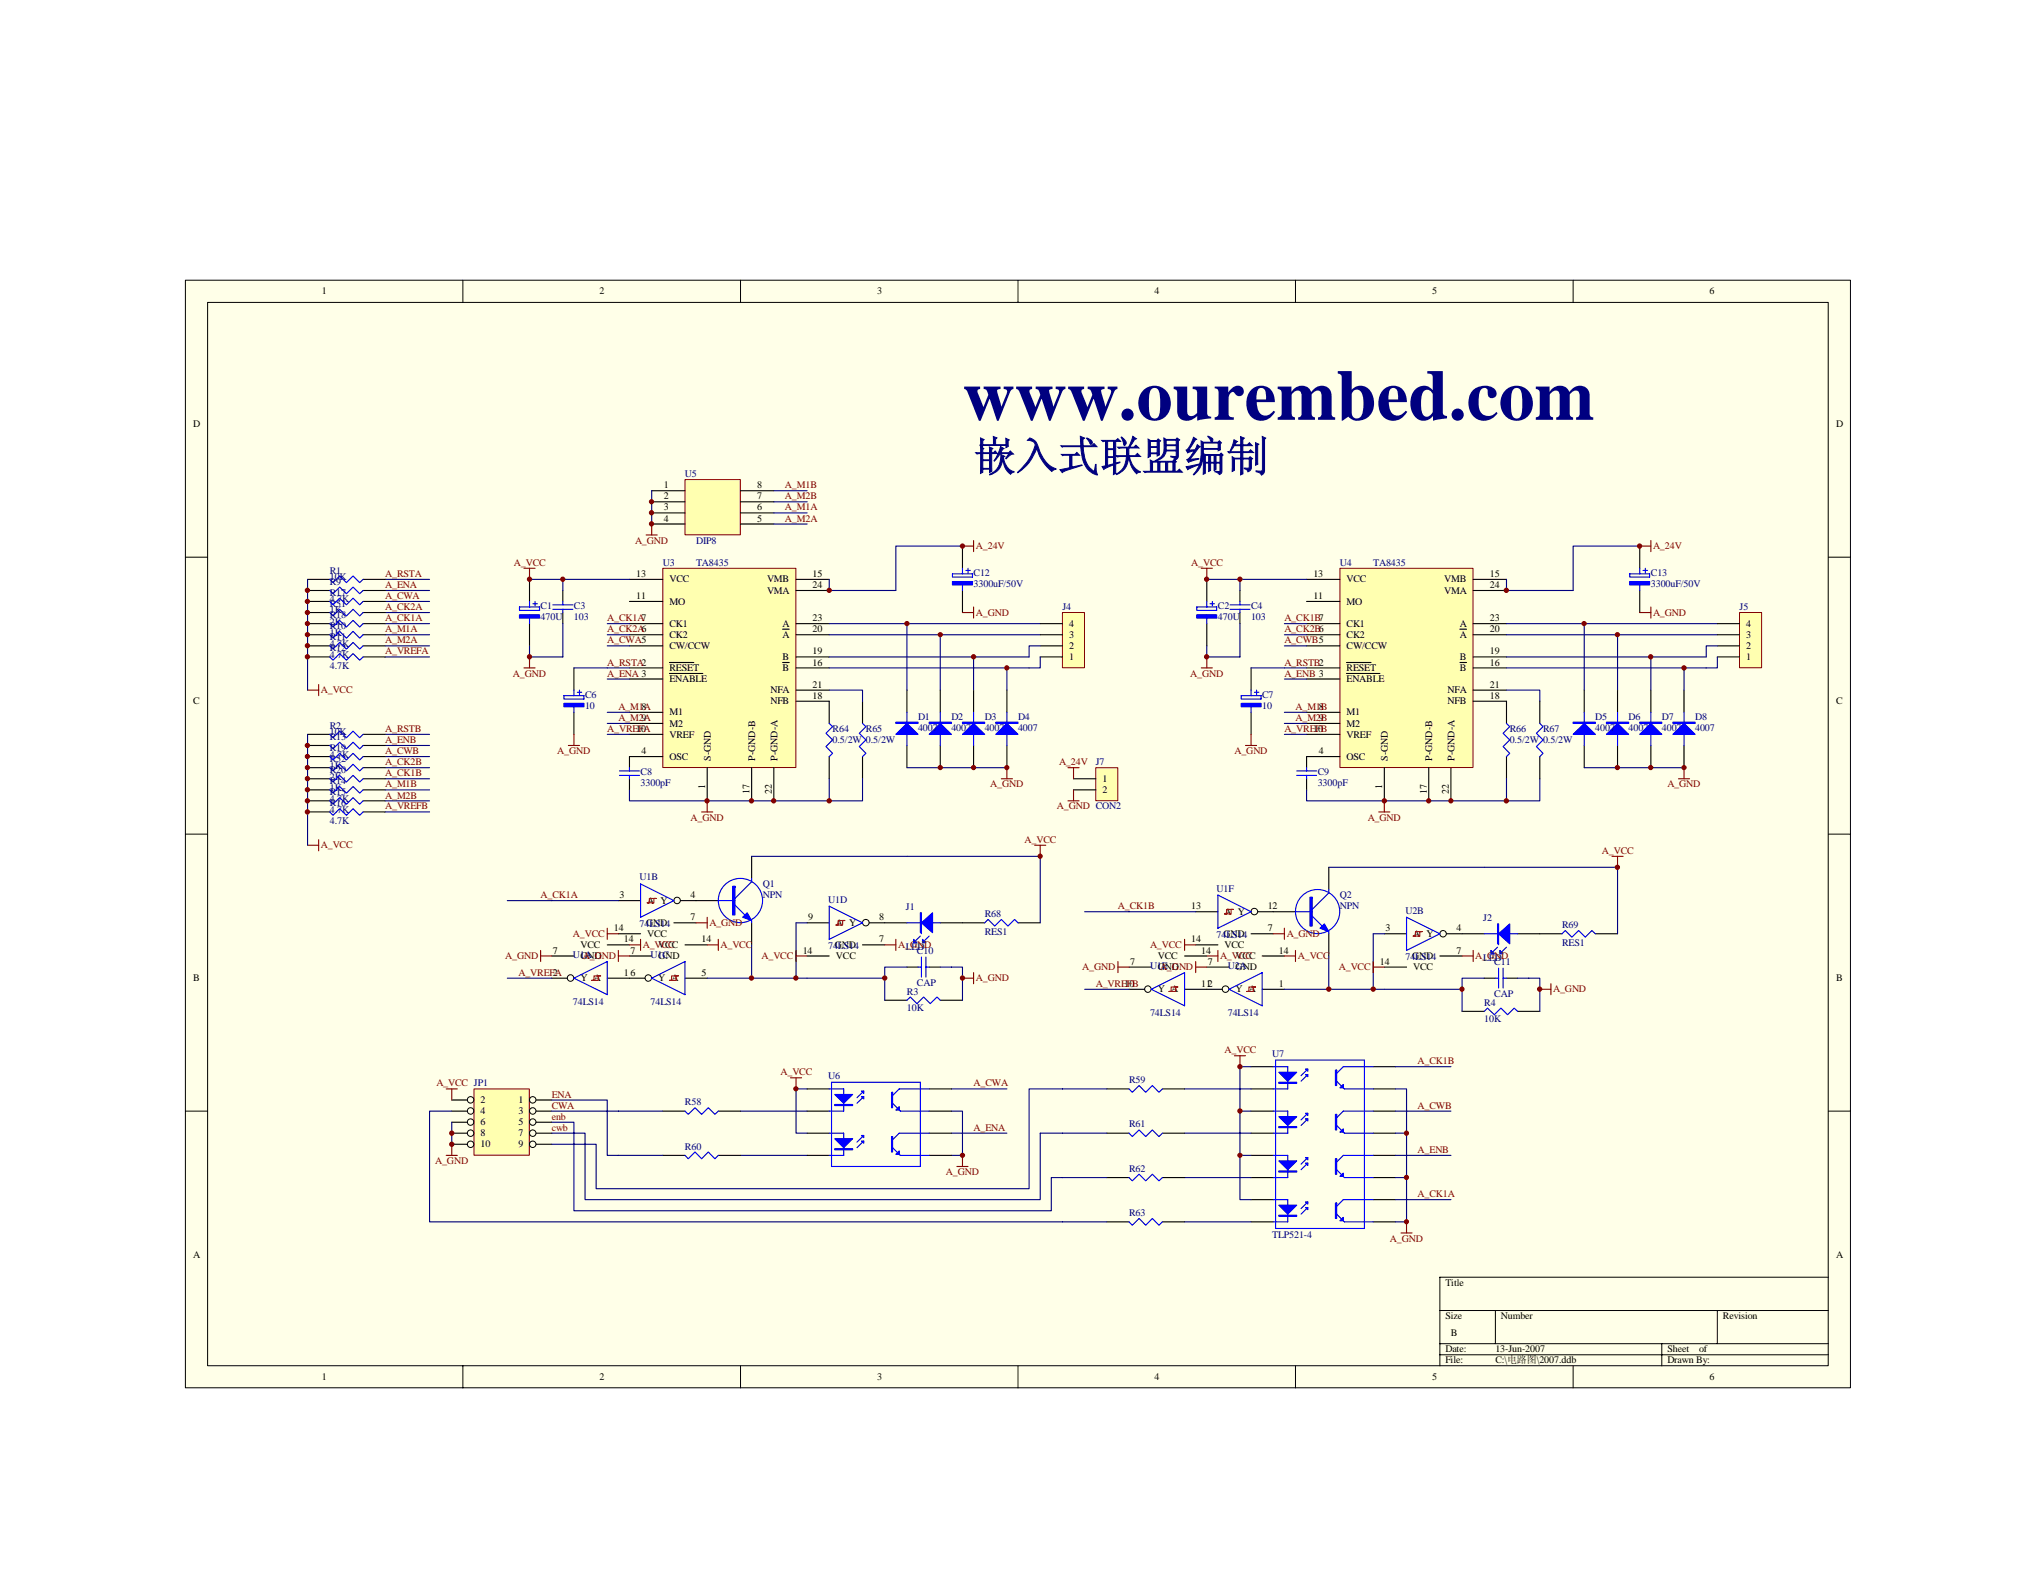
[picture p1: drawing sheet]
<svg xmlns="http://www.w3.org/2000/svg" width="279mm" height="216mm" viewBox="0 0 279 216" stroke-linecap="round" stroke-linejoin="round" font-family="sans-serif">
<path d="M25.4 38.5h228.5v152h-228.5z" fill="#ffffe8"/>
<g fill="none" stroke="#000" stroke-width=".14">
<path d="M25.4 38.5h228.5v152h-228.5zM63.5 38.5v3M101.6 38.5v3M139.7 38.5v3M177.8 38.5v3M215.9 38.5v3M28.5 41.5h222.4v146h-222.4zM25.4 76.5h3.1M250.9 76.5h3.1M25.4 114.5h3.1M250.9 114.5h3.1M25.4 152.5h3.1"/>
<path d="M250.9 152.5h3.1M197.6 179.9h53.3M205.2 179.9v4.5M235.7 179.9v4.5M250.9 175.3h-53.3v12.2M63.5 187.5v3M101.6 187.5v3M139.7 187.5v3M177.8 187.5v3M197.6 184.4h53.3M197.6 185.9h53.3M215.9 187.5v3"/>
<path d="M228 184.4v3.1"/>
</g>
<path d="M91 78h18.2v27.3h-18.2z" fill="#ffffb0"/>
<path d="M91 78h18.2v27.3h-18.2z" fill="none" stroke="#800000" stroke-width=".14"/>
<g fill="none" stroke="#000" stroke-width=".15">
<path d="M72.7 79.5v3M86.4 79.5h4.6M109.2 79.5h4.6M132.1 75v3M72.7 85.6v3M77.2 81v1.5M77.2 84.1v1.5M86.4 91.7h4.6M86.4 93.2h4.6M86.4 88.6h4.6M86.4 87.1h4.6M86.4 85.6h4.6"/>
<path d="M86.4 97.8h4.6M86.4 99.3h4.6M86.4 82.5h4.6M91.9 90.9h3.3M91.9 92.4h4.5M107.4 90.9h.9M107.4 86.4h.9M109.2 91.7h4.6M109.2 87.1h4.6M109.2 85.6h4.6M109.2 96.2h4.6v3.1M109.2 90.2h4.6"/>
<path d="M109.2 94.7h4.6M109.2 81h4.6M118.4 96.2v3.1M124.5 94.7v3.1M129 94.7v3.1M132.1 81v3.1M133.6 94.7v3.1M138.2 94.7v3.1M86.4 100.8h4.6M86.4 106.9v1.5M91 103.8h-4.6v1.6M97 105.4v4.5"/>
<path d="M103.1 105.4v4.5M106.2 105.4v4.5M113.8 103.8v3.1M118.4 103.8v3.1M124.5 102.3v3.1M129 102.3v3.1M133.6 102.3v3.1M138.2 102.3v3.1"/>
</g>
<g fill="none" stroke="#00f" stroke-width=".15">
<path d="M130.7 78.8h2.8v.4h-2.8zM132.1 78v.8M132.1 79.8v1.2M132.5 78.3h.7M132.8 78v.6M71.3 83.3h2.7v.5h-2.7zM72.7 82.5v.8M72.7 84.4v1.2M73.1 82.9h.6M73.4 82.5v.7M75.9 83.6h2.7M75.9 83h2.7"/>
<path d="M77.2 82.5v.5M77.2 83.6v.5M113.8 99.3l.5 .4-1 .9 1 1-1 .9 1 .9-.5 .4M118.4 99.3l.4 .4-.9 .9 .9 1-.9 .9 .9 .9-.4 .4M124.5 97.8v4.5M129 97.8v4.5M133.6 97.8v4.5M138.2 97.8v4.5M85 106.4h2.8M85 105.8h2.8M86.4 105.4v.4M86.4 106.4v.5"/>
</g>
<g fill="#00f" stroke="#00f" stroke-width=".15">
<path d="M127.5 100.8l1.5-1.5 1.6 1.5z"/>
<path d="M132.1 100.8l1.5-1.5 1.5 1.5z"/>
<path d="M122.9 100.8l1.6-1.5 1.5 1.5z"/>
<path d="M136.7 100.8l1.5-1.5 1.5 1.5z"/>
<path d="M71.3 84.4h2.7v.4h-2.7z" fill-rule="evenodd"/>
<path d="M130.7 79.8h2.8v.5h-2.8z" fill-rule="evenodd"/>
<path d="M127.5 99.1h3.1v.2h-3.1z" fill-rule="evenodd"/>
<path d="M132.1 99.1h3v.2h-3z" fill-rule="evenodd"/>
<path d="M122.9 99.1h3.1v.2h-3.1z" fill-rule="evenodd"/>
<path d="M136.7 99.1h3v.2h-3z" fill-rule="evenodd"/>
</g>
<g fill="none" stroke="#000080" stroke-width=".15">
<path d="M72.7 79.5h13.7M77.2 79.5v1.5M132.1 75h-9.2v6h-9.1v-1.5M77.2 85.6v4.6h-4.5v-1.6M113.8 94.7h4.6v1.5M113.8 90.2h27.4M113.8 85.6h28.9M113.8 87.1h28.9M113.8 91.7h27.4M124.5 85.6v9.1M129 87.1v7.6M133.6 90.2v4.5"/>
<path d="M138.2 91.7v3M113.8 106.9v3M118.4 106.9v3h-32v-1.5M124.5 105.4h13.7"/>
</g>
<path d="M71.9 78h1.5M72.7 78v1.5M132.1 75h1.5M133.6 74.2v1.5M71.9 91.7h1.5M72.7 90.2v1.5M132.1 84.1h1.5M133.6 83.3v1.5M137.4 106.9h1.5M138.2 105.4v1.5" fill="none" stroke="#800000" stroke-width=".15"/>
<path d="M145.8 84.1h3v7.6h-3z" fill="#ffffb0"/>
<path d="M145.8 84.1h3v7.6h-3z" fill="none" stroke="#800000" stroke-width=".14"/>
<path d="M78.8 91.7v3M78.8 97.8v3M142.7 90.2h3.1M142.7 88.6h3.1M142.7 87.1h3.1M142.7 85.6h3.1" fill="none" stroke="#000" stroke-width=".15"/>
<path d="M83.3 99.3h3.1M83.3 97.8h3.1M83.3 91.7h3.1M83.3 87.1h3.1M142.7 88.6h-1.5v1.6M142.7 90.2v1.5h-1.5" fill="none" stroke="#000080" stroke-width=".15"/>
<path d="M77.4 95.5h2.7v.4h-2.7zM78.8 94.7v.8M78.8 96.5v1.3M79.2 95h.6M79.5 94.7v.6" fill="none" stroke="#00f" stroke-width=".15"/>
<path d="M77.4 96.5h2.7v.5h-2.7z" fill-rule="evenodd" fill="#00f" stroke="#00f" stroke-width=".15"/>
<path d="M78 102.3h1.5M78.8 100.8v1.5" fill="none" stroke="#800000" stroke-width=".15"/>
<path d="M94 65.8h7.6v7.6h-7.6z" fill="#ffffb0"/>
<path d="M94 65.8h7.6v7.6h-7.6z" fill="none" stroke="#800000" stroke-width=".14"/>
<path d="M89.4 67.4h4.6M89.4 68.9h4.6M89.4 70.4h4.6M89.4 71.9h4.6M101.6 67.4h4.6M101.6 68.9h4.6M101.6 70.4h4.6M101.6 71.9h4.6" fill="none" stroke="#000" stroke-width=".15"/>
<path d="M88.7 73.4h1.5M89.4 71.9v1.5M42.2 94.7h1.5M43.7 94v1.5" fill="none" stroke="#800000" stroke-width=".15"/>
<path d="M89.4 67.4v4.5" fill="none" stroke="#000080" stroke-width=".15"/>
<path d="M150.4 105.4h3v4.5h-3z" fill="#ffffb0"/>
<path d="M150.4 105.4h3v4.5h-3z" fill="none" stroke="#800000" stroke-width=".14"/>
<path d="M147.3 106.9h3.1M147.3 108.4h3.1" fill="none" stroke="#000" stroke-width=".15"/>
<path d="M96.3 111.4h1.5M97 109.9v1.5M146.6 109.9h1.5M146.6 105.4h1.5M147.3 105.4v1.5M147.3 108.4v1.5" fill="none" stroke="#800000" stroke-width=".15"/>
<g fill="none" stroke="#000080" stroke-width=".15">
<path d="M52.9 79.5h6M106.2 67.4h4.6M106.2 68.9h4.6M52.9 90.2h6M52.9 88.6h6M52.9 87.1h6M52.9 85.6h6M52.9 84.1h6M52.9 82.5h6M52.9 81h6M78.8 91.7h4.5M83.3 88.6h3.1"/>
<path d="M83.3 85.6h3.1M83.3 93.2h3.1M83.3 100.8h3.1"/>
</g>
<path d="M183.9 78h18.2v27.3h-18.2z" fill="#ffffb0"/>
<path d="M183.9 78h18.2v27.3h-18.2z" fill="none" stroke="#800000" stroke-width=".14"/>
<g fill="none" stroke="#000" stroke-width=".15">
<path d="M165.6 79.5v3M179.3 79.5h4.6M202.2 79.5h4.5M225 75v3M165.6 85.6v3M170.2 81v1.5M170.2 84.1v1.5M179.3 91.7h4.6M179.3 93.2h4.6M179.3 88.6h4.6M179.3 87.1h4.6M179.3 85.6h4.6"/>
<path d="M179.3 97.8h4.6M179.3 99.3h4.6M179.3 82.5h4.6M184.8 90.9h3.4M184.8 92.4h4.6M200.3 90.9h1M200.3 86.4h1M202.2 91.7h4.5M202.2 87.1h4.5M202.2 85.6h4.5M202.2 96.2h4.5v3.1M202.2 90.2h4.5"/>
<path d="M202.2 94.7h4.5M202.2 81h4.5M211.3 96.2v3.1M217.4 94.7v3.1M222 94.7v3.1M225 81v3.1M226.5 94.7v3.1M231.1 94.7v3.1M179.3 100.8h4.6M179.3 106.9v1.5M183.9 103.8h-4.6v1.6M190 105.4v4.5"/>
<path d="M196.1 105.4v4.5M199.1 105.4v4.5M206.7 103.8v3.1M211.3 103.8v3.1M217.4 102.3v3.1M222 102.3v3.1M226.5 102.3v3.1M231.1 102.3v3.1"/>
</g>
<g fill="none" stroke="#00f" stroke-width=".15">
<path d="M223.6 78.8h2.8v.4h-2.8zM225 78v.8M225 79.8v1.2M225.5 78.3h.6M225.8 78v.6M164.2 83.3h2.8v.5h-2.8zM165.6 82.5v.8M165.6 84.4v1.2M166.1 82.9h.6M166.4 82.5v.7M168.8 83.6h2.7M168.8 83h2.7"/>
<path d="M170.2 82.5v.5M170.2 83.6v.5M206.7 99.3l.5 .4-.9 .9 .9 1-.9 .9 .9 .9-.5 .4M211.3 99.3l.5 .4-1 .9 1 1-1 .9 1 .9-.5 .4M217.4 97.8v4.5M222 97.8v4.5M226.5 97.8v4.5M231.1 97.8v4.5M177.9 106.4h2.8M177.9 105.8h2.8M179.3 105.4v.4M179.3 106.4v.5"/>
</g>
<g fill="#00f" stroke="#00f" stroke-width=".15">
<path d="M220.5 100.8l1.5-1.5 1.5 1.5z"/>
<path d="M225 100.8l1.5-1.5 1.5 1.5z"/>
<path d="M215.9 100.8l1.5-1.5 1.5 1.5z"/>
<path d="M229.6 100.8l1.5-1.5 1.5 1.5z"/>
<path d="M164.2 84.4h2.8v.4h-2.8z" fill-rule="evenodd"/>
<path d="M223.6 79.8h2.8v.5h-2.8z" fill-rule="evenodd"/>
<path d="M220.5 99.1h3v.2h-3z" fill-rule="evenodd"/>
<path d="M225 99.1h3v.2h-3z" fill-rule="evenodd"/>
<path d="M215.9 99.1h3v.2h-3z" fill-rule="evenodd"/>
<path d="M229.6 99.1h3v.2h-3z" fill-rule="evenodd"/>
</g>
<g fill="none" stroke="#000080" stroke-width=".15">
<path d="M165.6 79.5h13.7M170.2 79.5v1.5M225 75h-9.1v6h-9.2v-1.5M170.2 85.6v4.6h-4.6v-1.6M206.7 94.7h4.6v1.5M206.7 90.2h27.4M206.7 85.6h29M206.7 87.1h29M206.7 91.7h27.4M217.4 85.6v9.1M222 87.1v7.6M226.5 90.2v4.5"/>
<path d="M231.1 91.7v3M206.7 106.9v3M211.3 106.9v3h-32v-1.5M217.4 105.4h13.7"/>
</g>
<path d="M164.8 78h1.6M165.6 78v1.5M225 75h1.5M226.5 74.2v1.5M164.8 91.7h1.6M165.6 90.2v1.5M225 84.1h1.5M226.5 83.3v1.5M230.3 106.9h1.6M231.1 105.4v1.5" fill="none" stroke="#800000" stroke-width=".15"/>
<path d="M238.7 84.1h3v7.6h-3z" fill="#ffffb0"/>
<path d="M238.7 84.1h3v7.6h-3z" fill="none" stroke="#800000" stroke-width=".14"/>
<g fill="none" stroke="#000" stroke-width=".15">
<path d="M171.7 91.7v3M171.7 97.8v3M235.7 90.2h3M235.7 88.6h3M235.7 87.1h3M235.7 85.6h3M103.1 117.5v3.1M182.4 119v3.1M75.7 131.2h3.1M75.7 134.3h2.2M83.3 129.7h3.1M83.3 134.3h5.2"/>
<path d="M84.9 128.2h3M84.9 123.6h3M86.4 131.2h3M92.5 126.7h3M93.4 123.6h5.2M94 129.7h3M94 134.3h3M103.1 126.7v3M110.8 126.7h3M110.8 131.2h3M118.4 129.7h3M119.3 126.7h5.2"/>
<path d="M121.4 137.3h3.1M124.5 132.7h1.5M127.5 132.7h1.5M129 126.7h6.1M129 137.3h3.1M139.7 126.7h3M154.9 132.7h3.1M154.9 135.8h2.2M162.6 131.2h3M162.6 135.8h5.1M164.1 129.7h3M164.1 125.1h3"/>
<path d="M165.6 132.7h3.1M171.7 128.2h3M172.6 125.1h5.2M173.2 131.2h3.1M173.2 135.8h3.1M182.4 128.2v3M190 128.2h3M190 132.7h3M197.6 131.2h3M198.5 128.2h5.2M200.6 138.8h3.1M203.7 134.3h1.5"/>
<path d="M206.7 134.3h1.6M208.3 128.2h6.1M208.3 138.8h3M218.9 128.2h3.1M171.7 146.4h3M171.7 149.5h3M171.7 152.5h3M171.7 155.5h3M171.7 158.6h3M188.4 146.4h3.1M188.4 149.5h3.1M188.4 152.5h3.1"/>
<path d="M188.4 155.5h3.1M188.4 158.6h3.1M171.7 161.6h3M171.7 164.7h3M171.7 167.7h3M188.4 161.6h3.1M188.4 164.7h3.1M188.4 167.7h3.1"/>
</g>
<g fill="none" stroke="#000080" stroke-width=".15">
<path d="M171.7 91.7h7.6M176.3 99.3h3M176.3 97.8h3M176.3 87.1h3M176.3 88.6h3M176.3 93.2h3M176.3 85.6h3M235.7 88.6h-1.6v1.6M235.7 90.2v1.5h-1.6M103.1 117.5h39.6v9.2M176.3 100.8h3M182.4 119h39.6v9.2"/>
<path d="M69.6 134.3h6.1M69.6 123.6h15.3M103.1 129.7v4.6h-6.1M103.1 134.3h18.3M109.2 126.7v7.6M124.5 132.7h-3.1v4.6M129 132.7h3.1v4.6M148.8 135.8h6.1M148.8 125.1h15.3M182.4 131.2v4.6h-6.1M182.4 135.8h18.2M188.4 128.2v7.6"/>
<path d="M203.7 134.3h-3.1v4.5M208.3 134.3h3v4.5"/>
</g>
<g fill="none" stroke="#00f" stroke-width=".15">
<path d="M170.3 95.5h2.8v.4h-2.8zM171.7 94.7v.8M171.7 96.5v1.3M172.1 95h.7M172.4 94.7v.6M78.8 134.3l4.5-2.3v4.5zM87.9 121.3l4.6 2.3-4.6 2.3zM89.4 134.3l4.6-2.3v4.5zM98.6 123.6h2.3M100.9 124.2l1.3 1.4M103.1 120.6v.4l-2.2 2.3M103.1 126.3v.4"/>
<path d="M113.8 124.4l4.6 2.3-4.6 2.2zM124.5 137.3l.4-.5 .9 1 .9-1 1 1 .9-1 .4 .5M124.5 126.7h4.5M126 132.7h.4M126.3 128.5l-.6 .6M126.4 131.4v2.7M127.1 132.7h.4M127.1 131.4v2.7M127.5 128.5l-.6 .6M135.1 126.7l.5-.5 .9 .9 .9-.9 .9 .9 .9-.9 .5 .5M158 135.8l4.6-2.3v4.5zM167.1 122.9l4.6 2.2-4.6 2.3z"/>
<path d="M168.7 135.8l4.5-2.3v4.5zM177.8 125.1h2.3M180.1 125.7l1.3 1.4M182.4 122.1v.5l-2.3 2.2M182.4 127.9v.3M193 125.9l4.6 2.3-4.6 2.3zM203.7 138.8l.4-.4 1 .9 .9-.9 .9 .9 .9-.9 .5 .4M203.7 128.2h4.6M205.2 134.3h.5M205.5 130l-.6 .6M205.7 132.9v2.7M206.3 134.3h.4"/>
<path d="M206.3 132.9v2.7M206.7 130l-.6 .6M214.4 128.2l.4-.5 .9 .9 .9-.9 1 .9 .9-.9 .4 .5M174.7 146.4h2v3.1h-2M174.7 152.5h2v3h-2M174.7 158.6h2v3h-2M175 145.5h12.2v23.1h-12.2zM179.5 147.5l-1 .9M179.5 146.7l-1 .9M179.5 153.6l-1 .9M179.5 152.8l-1 .9M179.5 159.6l-1 .9"/>
<path d="M179.5 158.9l-1 .9M183.4 148.4l1.1 1.1h3.9M183.4 154.5l1.1 1h3.9M188.4 146.4h-4.1l-.9 .9M188.4 152.5h-4.1l-.9 .9M188.4 158.6h-4.1l-.9 .9M174.7 164.7h2v3h-2M179.5 165.7l-1 .9M179.5 165l-1 .9M183.4 160.5l1.1 1.1h3.9M183.4 166.6l1.1 1.1h3.9M188.4 164.7h-4.1l-.9 .9"/>
<circle cx="101.6" cy="123.6" r="3"/>
<circle cx="180.8" cy="125.1" r="3"/>
</g>
<g fill="#00f" stroke="#00f" stroke-width=".15">
<path d="M101.9 125.9l.6-.6 .6 1z"/>
<path d="M126.4 126.7l1.6-1.4v2.7z"/>
<path d="M125.4 128.9l.4 .5h-.4z"/>
<path d="M126.6 128.9l.5 .5h-.5z"/>
<path d="M181.7 126.8l.7 1.1-1.3-.5z"/>
<path d="M205.7 128.2l1.5-1.4v2.7z"/>
<path d="M204.6 130.5l.5 .4h-.5z"/>
<path d="M205.8 130.5l.5 .4h-.5z"/>
<path d="M175.5 147.2h2.4l-1.2 1.2z"/>
<path d="M179.2 146.7h.3v.3z"/>
<path d="M179.2 147.5h.3v.3z"/>
<path d="M183.9 149.3l.4-.5v.5z"/>
<path d="M175.5 153.3h2.4l-1.2 1.2z"/>
<path d="M179.2 152.8h.3v.3z"/>
<path d="M179.2 153.6h.3v.3z"/>
<path d="M183.9 155.4l.4-.5v.5z"/>
<path d="M175.5 159.3h2.4l-1.2 1.2z"/>
<path d="M179.2 158.9h.3v.3z"/>
<path d="M179.2 159.6h.3v.4z"/>
<path d="M183.9 161.5l.4-.5v.5z"/>
<path d="M175.5 165.4h2.4l-1.2 1.2z"/>
<path d="M179.2 165h.3v.3z"/>
<path d="M179.2 165.7h.3v.3z"/>
<path d="M183.9 167.6l.4-.5v.5z"/>
<path d="M170.3 96.5h2.8v.5h-2.8z" fill-rule="evenodd"/>
<path d="M100.5 121.6v4h.4v-4z" fill-rule="evenodd"/>
<path d="M126.3 125.3h.1v2.7h-.1z" fill-rule="evenodd"/>
<path d="M179.8 123.1v4h.3v-4z" fill-rule="evenodd"/>
<path d="M205.5 126.8h.2v2.7h-.2z" fill-rule="evenodd"/>
<path d="M175.5 148.5h2.4v.2h-2.4z" fill-rule="evenodd"/>
<path d="M183.3 146.9v2.1h.1v-2.1z" fill-rule="evenodd"/>
<path d="M175.5 154.6h2.4v.2h-2.4z" fill-rule="evenodd"/>
<path d="M183.3 153v2.1h.1v-2.1z" fill-rule="evenodd"/>
<path d="M175.5 160.7h2.4v.2h-2.4z" fill-rule="evenodd"/>
<path d="M183.3 159v2.2h.1v-2.2z" fill-rule="evenodd"/>
<path d="M175.5 166.8h2.4v.1h-2.4z" fill-rule="evenodd"/>
<path d="M183.3 165.1v2.1h.1v-2.1z" fill-rule="evenodd"/>
</g>
<path d="M142 116h1.5M142.7 116v1.5M170.9 102.3h1.5M171.7 100.8v1.5M189.2 111.4h1.5M190 109.9v1.5M221.2 117.5h1.5M222 117.5v1.5M132.1 134.3h1.5M133.6 133.5v1.5M211.3 135.8h1.5M212.8 135v1.5" fill="none" stroke="#800000" stroke-width=".15"/>
<g fill="none" stroke="#000" stroke-width=".14">
<circle cx="78.3" cy="134.2" r=".45"/>
<circle cx="89" cy="134.2" r=".45"/>
<circle cx="92.9" cy="123.6" r=".45"/>
<circle cx="118.8" cy="126.6" r=".45"/>
<circle cx="157.5" cy="135.8" r=".45"/>
<circle cx="168.2" cy="135.8" r=".45"/>
<circle cx="172.1" cy="125.1" r=".45"/>
<circle cx="198" cy="128.2" r=".45"/>
</g>
<path d="M81.5 133.9h.9h-.3v.7h-.9h.3zM89.1 123.3h.9h-.3v.6h-.9h.3zM92.2 133.9h.9h-.3v.7h-.9h.3zM115 126.3h.9h-.3v.7h-.9h.3zM160.7 135.5h.9h-.3v.6h-.9h.3zM168.3 124.8h.9h-.2v.6h-1h.3zM171.4 135.5h.9h-.3v.6h-.9h.3zM194.2 127.9h1h-.4v.6h-.9h.3z" fill="none" stroke="#f00" stroke-width=".15"/>
<path d="M65.1 149.5h7.5v9.1h-7.5z" fill="#ffffb0"/>
<path d="M65 149.5h7.6v9.1h-7.6z" fill="none" stroke="#800000" stroke-width=".14"/>
<g fill="none" stroke="#000" stroke-width=".14">
<circle cx="64.6" cy="155.5" r=".45"/>
<circle cx="64.6" cy="154" r=".45"/>
<circle cx="64.6" cy="152.5" r=".45"/>
<circle cx="64.6" cy="151" r=".45"/>
<circle cx="64.6" cy="157.1" r=".45"/>
<circle cx="73.1" cy="154" r=".45"/>
<circle cx="73.1" cy="155.5" r=".45"/>
<circle cx="73.1" cy="152.5" r=".45"/>
<circle cx="73.1" cy="151" r=".45"/>
<circle cx="73.1" cy="157.1" r=".45"/>
</g>
<g fill="none" stroke="#000" stroke-width=".15">
<path d="M42.2 79.5h3.1M49.8 79.5h3.1M42.2 81h3.1M42.2 84.1h3.1M42.2 82.5h3.1M42.2 85.6h3.1M42.2 87.1h3.1M42.2 88.6h3.1M42.2 90.2h3.1M49.8 81h3.1M49.8 84.1h3.1M49.8 82.5h3.1"/>
<path d="M49.8 85.6h3.1M49.8 87.1h3.1M49.8 88.6h3.1M49.8 90.2h3.1M42.2 100.8h3.1M42.2 102.3h3.1M42.2 105.4h3.1M42.2 103.8h3.1M42.2 106.9h3.1M42.2 108.4h3.1M42.2 109.9h3.1M42.2 111.4h3.1"/>
<path d="M49.8 100.8h3.1M49.8 102.3h3.1M49.8 105.4h3.1M49.8 103.8h3.1M49.8 106.9h3.1M49.8 108.4h3.1M49.8 109.9h3.1M49.8 111.4h3.1M62 151h2.1M62 152.5h2.1M62 154h2.1M62 155.5h2.1"/>
<path d="M62 157.1h2.1M73.6 151h2.1M73.6 152.5h2.1M73.6 154h2.1M73.6 155.5h2.1M73.6 157.1h2.1M91 152.5h3M91 158.6h3M98.6 152.5h3M98.6 158.6h3M110.8 152.5h3M110.8 155.5h3"/>
<path d="M110.8 149.5h3M110.8 158.6h3M127.5 152.5h3.1M127.5 155.5h3.1M127.5 149.5h3.1M127.5 158.6h3.1M151.9 155.5h3M151.9 149.5h3M159.5 155.5h3.1M159.5 149.5h3.1M151.9 161.6h3M151.9 167.7h3"/>
<path d="M159.5 161.6h3.1M159.5 167.7h3.1"/>
</g>
<g fill="none" stroke="#000080" stroke-width=".15">
<path d="M42.2 79.5v15.2M106.2 70.4h4.6M106.2 71.9h4.6M42.2 100.8v15.2M52.9 111.4h6M52.9 109.9h6M52.9 108.4h6M52.9 106.9h6M52.9 105.4h6M52.9 103.8h6M52.9 102.3h6M52.9 100.8h6"/>
<path d="M109.2 126.7h1.6M188.4 128.2h1.6M62 152.5h-3.1v15.2h93M62 154v3.1M75.7 151h7.6v7.6h7.7M75.7 155.5h4.6v9.2h62.4v-9.2h9.2M75.7 154h3.1v12.2h65.5v-4.6h7.6M75.7 152.5h15.3M101.6 152.5h9.2M101.6 158.6h9.2M110.8 149.5h-1.6v6h1.6M130.6 152.5h1.5v6.1h-1.5"/>
<path d="M130.6 149.5h7.6M130.6 155.5h7.6M151.9 149.5h-10.7v13.7h-59.4v-6.1h-6.1M162.6 149.5h9.1M162.6 155.5h9.1M170.2 152.5h1.5M170.2 158.6h1.5M171.7 146.4h-1.5v18.3h1.5M191.5 149.5h1.5v18.2h-1.5M191.5 146.4h7.6M191.5 152.5h7.6M191.5 158.6h7.6"/>
<path d="M191.5 155.5h1.5M162.6 161.6h9.1M162.6 167.7h9.1M191.5 164.7h7.6M191.5 161.6h1.5"/>
</g>
<g fill="none" stroke="#800000" stroke-width=".15">
<path d="M42.2 116h1.5M43.7 115.3v1.5M74.2 130.5v1.5M74.2 131.2h1.5M83.3 127.4v1.5M83.3 128.2h1.6M84.9 131.2h1.5M84.9 130.5v1.5M86.4 129.7h1.5M87.9 128.9v1.6M95.5 126.7h1.5M97 129.7h1.6"/>
<path d="M97 125.9v1.5M98.6 128.9v1.6M109.2 130.5v1.5M109.2 131.2h1.6M121.4 129.7h1.5M122.9 128.9v1.6M153.4 132.7h1.5M153.4 132v1.5M162.6 129.7h1.5M162.6 128.9v1.6M164.1 132v1.5M164.1 132.7h1.5"/>
<path d="M165.6 131.2h1.5M167.1 130.5v1.5M174.7 128.2h1.6M176.3 131.2h1.5M176.3 127.4v1.5M177.8 130.5v1.5M188.4 132.7h1.6M188.4 132v1.5M200.6 131.2h1.6M202.2 130.5v1.5M61.2 149.5h1.6M61.2 158.6h1.6"/>
<path d="M62 149.5v1.5M62 157.1v1.5M108.5 147.9h1.5M109.2 147.9v1.6M132.1 158.6v1.5M169.4 144.9h1.5M170.2 144.9v1.5M131.3 160.1h1.5M192.3 169.2h1.5M193 167.7v1.5"/>
</g>
<g fill="none" stroke="#00f" stroke-width=".15">
<path d="M45.3 79.5l.4 .5 .9-.9 .9 .9 1-.9 .9 .9 .4-.5M45.3 81l.4 .5 .9-.9 .9 .9 1-.9 .9 .9 .4-.5M45.3 84.1l.4 .4 .9-.9 .9 .9 1-.9 .9 .9 .4-.4M45.3 82.5l.4 .5 .9-.9 .9 .9 1-.9 .9 .9 .4-.5M45.3 85.6l.4 .5 .9-.9 .9 .9 1-.9 .9 .9 .4-.5M45.3 87.1l.4 .5 .9-.9 .9 .9 1-.9 .9 .9 .4-.5M45.3 88.6l.4 .5 .9-.9 .9 .9 1-.9 .9 .9 .4-.5M45.3 90.2l.4 .4 .9-.9 .9 .9 1-.9 .9 .9 .4-.4M45.3 100.8l.4 .5 .9-.9 .9 .9 1-.9 .9 .9 .4-.5M45.3 102.3l.4 .5 .9-.9 .9 .9 1-.9 .9 .9 .4-.5M45.3 105.4l.4 .4 .9-.9 .9 .9 1-.9 .9 .9 .4-.4M45.3 103.8l.4 .5 .9-.9 .9 .9 1-.9 .9 .9 .4-.5"/>
<path d="M45.3 106.9l.4 .4 .9-.9 .9 .9 1-.9 .9 .9 .4-.4M45.3 108.4l.4 .5 .9-1 .9 1 1-1 .9 1 .4-.5M45.3 109.9l.4 .5 .9-.9 .9 .9 1-.9 .9 .9 .4-.5M45.3 111.4l.4 .5 .9-.9 .9 .9 1-.9 .9 .9 .4-.5M94 152.5l.4 .5 1-1 .9 1 .9-1 .9 1 .5-.5M94 158.6l.4 .4 1-.9 .9 .9 .9-.9 .9 .9 .5-.4M113.8 149.5h2v3h-2M113.8 155.5h2v3.1h-2M114.1 148.5h12.2v11.6h-12.2zM118.5 150.5l-.9 .9M118.5 149.8l-.9 .9M118.5 156.6l-.9 .9"/>
<path d="M118.5 155.9l-.9 .9M122.5 151.4l1 1.1h4M122.5 157.5l1 1.1h4M127.5 149.5h-4.1l-.9 .9M127.5 155.5h-4.1l-.9 .9M154.9 149.5l.5 .4 .9-.9 .9 .9 .9-.9 .9 .9 .5-.4M154.9 155.5l.5 .5 .9-.9 .9 .9 .9-.9 .9 .9 .5-.5M154.9 161.6l.5 .5 .9-.9 .9 .9 .9-.9 .9 .9 .5-.5M154.9 167.7l.5 .5 .9-1 .9 1 .9-1 .9 1 .5-.5"/>
</g>
<g fill="#00f" stroke="#00f" stroke-width=".15">
<path d="M114.6 150.2h2.4l-1.2 1.2z"/>
<path d="M118.2 149.8h.3v.3z"/>
<path d="M118.2 150.5h.3v.3z"/>
<path d="M123.4 151.9v.5h-.5z"/>
<path d="M114.6 156.3h2.4l-1.2 1.2z"/>
<path d="M118.2 155.9h.3v.2z"/>
<path d="M118.2 156.6h.3v.3z"/>
<path d="M123.4 158v.4h-.5z"/>
<path d="M114.6 151.6h2.4v.1h-2.4z" fill-rule="evenodd"/>
<path d="M122.3 149.9v2.1h.2v-2.1z" fill-rule="evenodd"/>
<path d="M114.6 157.7h2.4v.1h-2.4z" fill-rule="evenodd"/>
<path d="M122.3 156v2.1h.2v-2.1z" fill-rule="evenodd"/>
</g>
<g fill="#800000" stroke="#800000" stroke-width=".14">
<circle cx="97" cy="109.9" r=".3"/>
<circle cx="103.1" cy="109.9" r=".3"/>
<circle cx="106.2" cy="109.9" r=".3"/>
<circle cx="113.8" cy="81" r=".3"/>
<circle cx="72.7" cy="79.5" r=".3"/>
<circle cx="77.2" cy="79.5" r=".29"/>
<circle cx="72.7" cy="90.1" r=".3"/>
<circle cx="132.1" cy="74.9" r=".3"/>
<circle cx="113.8" cy="109.9" r=".3"/>
<circle cx="129" cy="105.4" r=".29"/>
<circle cx="133.6" cy="105.4" r=".29"/>
<circle cx="138.2" cy="105.4" r=".29"/>
<circle cx="138.2" cy="91.7" r=".29"/>
<circle cx="133.6" cy="90.1" r=".3"/>
<circle cx="129" cy="87.1" r=".29"/>
<circle cx="124.5" cy="85.6" r=".29"/>
<circle cx="89.4" cy="68.9" r=".29"/>
<circle cx="89.4" cy="70.4" r=".3"/>
<circle cx="89.4" cy="71.9" r=".3"/>
<circle cx="190" cy="109.9" r=".3"/>
<circle cx="196.1" cy="109.9" r=".29"/>
<circle cx="199.1" cy="109.9" r=".29"/>
<circle cx="206.7" cy="81" r=".3"/>
<circle cx="165.6" cy="79.5" r=".3"/>
<circle cx="170.2" cy="79.5" r=".3"/>
<circle cx="165.6" cy="90.1" r=".3"/>
<circle cx="225" cy="74.9" r=".3"/>
<circle cx="206.7" cy="109.9" r=".3"/>
<circle cx="222" cy="105.4" r=".29"/>
<circle cx="226.5" cy="105.4" r=".29"/>
<circle cx="222" cy="119" r=".3"/>
<circle cx="231.1" cy="105.4" r=".29"/>
<circle cx="231.1" cy="91.7" r=".3"/>
<circle cx="226.5" cy="90.1" r=".3"/>
<circle cx="222" cy="87.1" r=".29"/>
<circle cx="217.4" cy="85.6" r=".29"/>
<circle cx="103.1" cy="134.2" r=".3"/>
<circle cx="109.2" cy="134.2" r=".3"/>
<circle cx="121.4" cy="134.2" r=".3"/>
<circle cx="132.1" cy="134.2" r=".3"/>
<circle cx="142.7" cy="117.5" r=".29"/>
<circle cx="182.4" cy="135.8" r=".3"/>
<circle cx="188.4" cy="135.8" r=".3"/>
<circle cx="200.6" cy="135.8" r=".29"/>
<circle cx="211.3" cy="135.8" r=".3"/>
<circle cx="62" cy="155.5" r=".3"/>
<circle cx="62" cy="157.1" r=".3"/>
<circle cx="193" cy="167.7" r=".29"/>
<circle cx="193" cy="161.6" r=".29"/>
<circle cx="193" cy="155.5" r=".29"/>
<circle cx="132.1" cy="158.6" r=".29"/>
<circle cx="170.2" cy="146.4" r=".3"/>
<circle cx="170.2" cy="152.5" r=".3"/>
<circle cx="170.2" cy="158.6" r=".29"/>
<circle cx="109.2" cy="149.4" r=".29"/>
<circle cx="42.2" cy="81" r=".3"/>
<circle cx="42.2" cy="84.1" r=".3"/>
<circle cx="42.2" cy="82.5" r=".3"/>
<circle cx="42.2" cy="85.6" r=".29"/>
<circle cx="42.2" cy="87.1" r=".29"/>
<circle cx="42.2" cy="88.6" r=".3"/>
<circle cx="42.2" cy="90.1" r=".3"/>
<circle cx="42.2" cy="102.3" r=".3"/>
<circle cx="42.2" cy="105.4" r=".29"/>
<circle cx="42.2" cy="103.8" r=".29"/>
<circle cx="42.2" cy="106.9" r=".3"/>
<circle cx="42.2" cy="108.4" r=".3"/>
<circle cx="42.2" cy="109.9" r=".3"/>
<circle cx="42.2" cy="111.4" r=".3"/>
</g>
<text font-size="9.9" fill="#000080" x="132.1" y="57.6">www.ourembed.com</text>
<text font-size="5.8" fill="#000080" x="133.6" y="64.6">嵌入式联盟编制</text>
<g font-size="1.4">
<text x="44.2" y="40.4">1</text>
<text x="82.3" y="40.4">2</text>
<text x="120.4" y="40.4">3</text>
<text x="158.4" y="40.4">4</text>
<text x="196.5" y="40.4">5</text>
<text x="234.6" y="40.4">6</text>
<text x="26.5" y="58.7">D</text>
<text x="252" y="58.7">D</text>
<text x="91.1" y="67">1</text>
<text x="91.1" y="68.5">2</text>
<text x="91.1" y="70.1">3</text>
<text x="91.1" y="71.6">4</text>
<text x="103.9" y="71.6">5</text>
<text x="103.9" y="70.1">6</text>
<text x="103.9" y="68.5">7</text>
<text x="103.9" y="67">8</text>
<text x="87.3" y="82.2">11</text>
<text x="87.3" y="79.2">13</text>
<text x="91.9" y="83">MO</text>
<text x="91.9" y="79.9">VCC</text>
<text x="105.3" y="79.9">VMB</text>
<text x="105.3" y="81.5">VMA</text>
<text x="111.5" y="79.2">15</text>
<text x="111.5" y="80.7">24</text>
<text x="180.2" y="82.2">11</text>
<text x="180.2" y="79.2">13</text>
<text x="184.8" y="83">MO</text>
<text x="184.8" y="79.9">VCC</text>
<text x="198.2" y="79.9">VMB</text>
<text x="198.2" y="81.5">VMA</text>
<text x="204.4" y="79.2">15</text>
<text x="204.4" y="80.7">24</text>
<text x="91.9" y="89.1">CW/CCW</text>
<text x="91.9" y="87.5">CK2</text>
<text x="91.9" y="86">CK1</text>
<text x="107.4" y="87.5">A</text>
<text x="107.4" y="86">A</text>
<text x="111.5" y="89.8">19</text>
<text x="111.5" y="86.8">20</text>
<text x="111.5" y="85.3">23</text>
<text x="146.7" y="89.1">2</text>
<text x="146.7" y="87.5">3</text>
<text x="146.7" y="86">4</text>
<text x="184.8" y="89.1">CW/CCW</text>
<text x="184.8" y="87.5">CK2</text>
<text x="184.8" y="86">CK1</text>
<text x="200.3" y="87.5">A</text>
<text x="200.3" y="86">A</text>
<text x="204.4" y="89.8">19</text>
<text x="204.4" y="86.8">20</text>
<text x="204.4" y="85.3">23</text>
<text x="239.6" y="89.1">2</text>
<text x="239.6" y="87.5">3</text>
<text x="239.6" y="86">4</text>
<text x="91.9" y="92.1">RESET</text>
<text x="91.9" y="93.6">ENABLE</text>
<text x="105.7" y="95.1">NFA</text>
<text x="107.4" y="92.1">B</text>
<text x="107.4" y="90.6">B</text>
<text x="111.5" y="95.9">18</text>
<text x="111.5" y="94.4">21</text>
<text x="111.5" y="91.4">16</text>
<text x="146.7" y="90.6">1</text>
<text x="184.8" y="92.1">RESET</text>
<text x="184.8" y="93.6">ENABLE</text>
<text x="198.6" y="95.1">NFA</text>
<text x="200.3" y="92.1">B</text>
<text x="200.3" y="90.6">B</text>
<text x="204.4" y="95.9">18</text>
<text x="204.4" y="94.4">21</text>
<text x="204.4" y="91.4">16</text>
<text x="239.6" y="90.6">1</text>
<text x="26.5" y="96.7">C</text>
<text x="87.3" y="100.5">10</text>
<text x="88.1" y="97.4">8</text>
<text x="88.1" y="99">9</text>
<text x="91.9" y="98.2">M1</text>
<text x="91.9" y="99.7">M2</text>
<text x="91.9" y="101.2">VREF</text>
<text x="105.7" y="96.7">NFB</text>
<text x="180.2" y="100.5">10</text>
<text x="181" y="97.4">8</text>
<text x="181" y="99">9</text>
<text x="184.8" y="98.2">M1</text>
<text x="184.8" y="99.7">M2</text>
<text x="184.8" y="101.2">VREF</text>
<text x="198.6" y="96.7">NFB</text>
<text x="252" y="96.7">C</text>
<text x="88.1" y="103.5">4</text>
<text x="91.9" y="104.3">OSC</text>
<text x="97.5" y="104.5" transform="rotate(-90 97.5 104.5)">S-GND</text>
<text x="103.6" y="104.5" transform="rotate(-90 103.6 104.5)">P-GND-B</text>
<text x="106.7" y="104.5" transform="rotate(-90 106.7 104.5)">P-GND-A</text>
<text x="151.3" y="107.3">1</text>
<text x="181" y="103.5">4</text>
<text x="184.8" y="104.3">OSC</text>
<text x="190.5" y="104.5" transform="rotate(-90 190.5 104.5)">S-GND</text>
<text x="196.6" y="104.5" transform="rotate(-90 196.6 104.5)">P-GND-B</text>
<text x="199.6" y="104.5" transform="rotate(-90 199.6 104.5)">P-GND-A</text>
<text x="96.8" y="108.2" transform="rotate(-90 96.8 108.2)">1</text>
<text x="102.9" y="109" transform="rotate(-90 102.9 109)">17</text>
<text x="105.9" y="109" transform="rotate(-90 105.9 109)">22</text>
<text x="151.3" y="108.8">2</text>
<text x="189.7" y="108.2" transform="rotate(-90 189.7 108.2)">1</text>
<text x="195.8" y="109" transform="rotate(-90 195.8 109)">17</text>
<text x="198.8" y="109" transform="rotate(-90 198.8 109)">22</text>
<text x="85" y="123.3">3</text>
<text x="88.8" y="124">A Y</text>
<text x="94.8" y="123.3">4</text>
<text x="163.5" y="124.8">13</text>
<text x="168" y="125.6">A Y</text>
<text x="174" y="124.8">12</text>
<text x="75.9" y="130.9">7</text>
<text x="79.7" y="130.1">VCC</text>
<text x="79.7" y="131.6">GND</text>
<text x="84.2" y="127.8">14</text>
<text x="85.6" y="129.3">14</text>
<text x="86.5" y="130.9">7</text>
<text x="88.7" y="127.1">GND</text>
<text x="88.8" y="128.6">VCC</text>
<text x="90.3" y="130.1">VCC</text>
<text x="90.3" y="131.6">GND</text>
<text x="94.8" y="126.3">7</text>
<text x="96.3" y="129.3">14</text>
<text x="110.2" y="130.9">14</text>
<text x="110.9" y="126.3">9</text>
<text x="114.6" y="130.1">GND</text>
<text x="114.7" y="131.6">VCC</text>
<text x="114.7" y="127.1">A Y</text>
<text x="120.6" y="129.3">7</text>
<text x="120.6" y="126.3">8</text>
<text x="158.9" y="131.6">VCC</text>
<text x="163.5" y="129.3">14</text>
<text x="164.8" y="130.9">14</text>
<text x="167.9" y="128.6">GND</text>
<text x="168" y="130.1">VCC</text>
<text x="169.6" y="131.6">VCC</text>
<text x="174" y="127.8">7</text>
<text x="175.5" y="130.9">14</text>
<text x="190.1" y="127.8">3</text>
<text x="193.8" y="131.6">GND</text>
<text x="193.9" y="128.6">A Y</text>
<text x="199.9" y="127.8">4</text>
<text x="199.9" y="130.9">7</text>
<text x="26.5" y="134.7">B</text>
<text x="75.9" y="133.9">2</text>
<text x="79.7" y="134.7">Y A</text>
<text x="85.6" y="133.9">16</text>
<text x="90.3" y="134.7">Y A</text>
<text x="96.3" y="133.9">5</text>
<text x="154.3" y="135.4">10</text>
<text x="155.1" y="132.4">7</text>
<text x="158.9" y="133.2">GND</text>
<text x="158.9" y="136.2">Y A</text>
<text x="164.8" y="135.4">112</text>
<text x="165.8" y="132.4">7</text>
<text x="169.6" y="133.2">GND</text>
<text x="169.6" y="136.2">Y A</text>
<text x="175.5" y="135.4">1</text>
<text x="189.4" y="132.4">14</text>
<text x="193.9" y="133.2">VCC</text>
<text x="252" y="134.7">B</text>
<text x="66" y="151.4">2</text>
<text x="66" y="152.9">4</text>
<text x="66" y="154.5">6</text>
<text x="66" y="156">8</text>
<text x="71.1" y="151.4">1</text>
<text x="71.1" y="152.9">3</text>
<text x="71.1" y="154.5">5</text>
<text x="71.1" y="156">7</text>
<text x="66" y="157.5">10</text>
<text x="71.1" y="157.5">9</text>
<text x="26.5" y="172.7">A</text>
<text x="252" y="172.7">A</text>
<text x="198.4" y="176.5">Title</text>
<text x="198.4" y="181.1">Size</text>
<text x="198.4" y="185.6">Date:</text>
<text x="199.1" y="183.3">B</text>
<text x="205.2" y="185.6">13-Jun-2007</text>
<text x="206" y="181.1">Number</text>
<text x="228.8" y="185.6">Sheet</text>
<text x="233.2" y="185.6">of</text>
<text x="236.4" y="181.1">Revision</text>
<text x="44.2" y="189.4">1</text>
<text x="82.3" y="189.4">2</text>
<text x="120.4" y="189.4">3</text>
<text x="158.4" y="189.4">4</text>
<text x="196.5" y="189.4">5</text>
<text x="198.4" y="187.1">File:</text>
<text x="205.2" y="187.1">C:\电路图\2007.ddb</text>
<text x="228.8" y="187.1">Drawn By:</text>
<text x="234.6" y="189.4">6</text>
</g>
<g font-size="1.4" fill="#000080">
<text x="94" y="65.5">U5</text>
<text x="91" y="77.7">U3</text>
<text x="95.5" y="77.7">TA8435</text>
<text x="95.5" y="74.6">DIP8</text>
<text x="183.9" y="77.7">U4</text>
<text x="188.4" y="77.7">TA8435</text>
<text x="45.3" y="78.7">R1</text>
<text x="45.3" y="79.7">10K</text>
<text x="45.3" y="80.2">R9</text>
<text x="45.3" y="82.7">4.7K</text>
<text x="45.3" y="83.3">R51</text>
<text x="45.3" y="81.8">R17</text>
<text x="74.2" y="83.6">C1</text>
<text x="78.8" y="83.6">C3</text>
<text x="133.6" y="79">C12</text>
<text x="133.6" y="80.6">3300uF/50V</text>
<text x="145.8" y="83.7">J4</text>
<text x="167.1" y="83.6">C2</text>
<text x="171.7" y="83.6">C4</text>
<text x="226.5" y="79">C13</text>
<text x="226.5" y="80.6">3300uF/50V</text>
<text x="238.7" y="83.7">J5</text>
<text x="45.3" y="85.7">2K</text>
<text x="45.3" y="84.2">1K</text>
<text x="45.3" y="84.8">R18</text>
<text x="45.3" y="87.2">1K</text>
<text x="45.3" y="86.3">R10</text>
<text x="45.3" y="88.8">4.7K</text>
<text x="45.3" y="87.8">R11</text>
<text x="45.3" y="89.4">R12</text>
<text x="74.2" y="85.1">470U</text>
<text x="78.8" y="85.1">103</text>
<text x="167.1" y="85.1">470U</text>
<text x="171.7" y="85.1">103</text>
<text x="45.3" y="90.3">4.7K</text>
<text x="45.3" y="91.8">4.7K</text>
<text x="80.3" y="95.8">C6</text>
<text x="173.2" y="95.8">C7</text>
<text x="45.3" y="100">R2</text>
<text x="45.3" y="100.9">10K</text>
<text x="45.3" y="101.5">R13</text>
<text x="80.3" y="97.3">10</text>
<text x="114.3" y="100.5">R64</text>
<text x="114.3" y="102">0.5/2W 0.5/2W</text>
<text x="118.8" y="100.5">R65</text>
<text x="126" y="98.8">D1</text>
<text x="126" y="100.3">4007</text>
<text x="130.6" y="98.8">D2</text>
<text x="130.6" y="100.3">4007</text>
<text x="135.1" y="98.8">D3</text>
<text x="135.1" y="100.3">4007</text>
<text x="139.7" y="98.8">D4</text>
<text x="139.7" y="100.3">4007</text>
<text x="173.2" y="97.3">10</text>
<text x="207.2" y="100.5">R66</text>
<text x="207.2" y="102">0.5/2W 0.5/2W</text>
<text x="211.8" y="100.5">R67</text>
<text x="218.9" y="98.8">D5</text>
<text x="218.9" y="100.3">4007</text>
<text x="223.5" y="98.8">D6</text>
<text x="223.5" y="100.3">4007</text>
<text x="228" y="98.8">D7</text>
<text x="228" y="100.3">4007</text>
<text x="232.6" y="98.8">D8</text>
<text x="232.6" y="100.3">4007</text>
<text x="45.3" y="104">4.7K</text>
<text x="45.3" y="104.6">R52</text>
<text x="45.3" y="107">2K</text>
<text x="45.3" y="103.1">R19</text>
<text x="45.3" y="105.5">1K</text>
<text x="45.3" y="106.1">R20</text>
<text x="45.3" y="107.6">R14</text>
<text x="87.9" y="106.4">C8</text>
<text x="87.9" y="107.9">3300pF</text>
<text x="150.4" y="105">J7</text>
<text x="180.8" y="106.4">C9</text>
<text x="180.8" y="107.9">3300pF</text>
<text x="45.3" y="108.5">1K</text>
<text x="45.3" y="110">4.7K</text>
<text x="45.3" y="109.1">R15</text>
<text x="45.3" y="111.6">4.7K</text>
<text x="45.3" y="110.7">R16</text>
<text x="45.3" y="113.1">4.7K</text>
<text x="87.8" y="120.8">U1B</text>
<text x="104.7" y="121.8">Q1</text>
<text x="104.7" y="123.3">NPN</text>
<text x="113.6" y="123.9">U1D</text>
<text x="124.3" y="124.9">J1</text>
<text x="135.1" y="125.9">R68</text>
<text x="167" y="122.4">U1F</text>
<text x="183.9" y="123.3">Q2</text>
<text x="183.9" y="124.8">NPN</text>
<text x="192.9" y="125.4">U2B</text>
<text x="78.6" y="131.5">U1A</text>
<text x="87.8" y="127.2">74LS14</text>
<text x="89.3" y="131.5">U1C</text>
<text x="113.6" y="130.3">74LS14</text>
<text x="124.3" y="130.4">LED</text>
<text x="125.8" y="130.9">C10</text>
<text x="135.1" y="128.3">RES1</text>
<text x="167" y="128.8">74LS14</text>
<text x="192.9" y="131.8">74LS14</text>
<text x="203.5" y="126.5">J2</text>
<text x="203.5" y="132">LED</text>
<text x="214.4" y="127.4">R69</text>
<text x="214.4" y="129.8">RES1</text>
<text x="78.6" y="137.9">74LS14</text>
<text x="89.3" y="137.9">74LS14</text>
<text x="124.5" y="136.5">R3</text>
<text x="125.8" y="135.3">CAP</text>
<text x="157.8" y="133">U1E</text>
<text x="168.5" y="133">U2A</text>
<text x="205.1" y="132.4">C11</text>
<text x="205.1" y="136.8">CAP</text>
<text x="124.5" y="138.8">10K</text>
<text x="157.8" y="139.4">74LS14</text>
<text x="168.5" y="139.4">74LS14</text>
<text x="203.7" y="138">R4</text>
<text x="203.7" y="140.3">10K</text>
<text x="113.6" y="148.1">U6</text>
<text x="154.9" y="148.7">R59</text>
<text x="174.6" y="145">U7</text>
<text x="94" y="151.7">R58</text>
<text x="154.9" y="154.7">R61</text>
<text x="94" y="157.8">R60</text>
<text x="154.9" y="160.8">R62</text>
<text x="154.9" y="166.9">R63</text>
<text x="174.6" y="169.9">TLP521-4</text>
</g>
<g font-size="1.4" fill="#800000">
<text x="107.7" y="70.1">A_M1A</text>
<text x="107.7" y="71.6">A_M2A</text>
<text x="107.7" y="67">A_M1B</text>
<text x="107.7" y="68.5">A_M2B</text>
<text x="70.5" y="77.7">A_VCC</text>
<text x="87.1" y="74.6">A_GND</text>
<text x="133.9" y="75.4">A_24V</text>
<text x="163.5" y="77.7">A_VCC</text>
<text x="226.8" y="75.4">A_24V</text>
<text x="52.9" y="83.7">A_CK2A</text>
<text x="52.9" y="82.2">A_CWA</text>
<text x="52.9" y="80.7">A_ENA</text>
<text x="52.9" y="79.2">A_RSTA</text>
<text x="52.9" y="89.8">A_VREFA</text>
<text x="52.9" y="88.3">A_M2A</text>
<text x="52.9" y="86.8">A_M1A</text>
<text x="52.9" y="85.3">A_CK1A</text>
<text x="83.3" y="85.3">A_CK1A7</text>
<text x="83.3" y="88.3">A_CWA5</text>
<text x="83.3" y="86.8">A_CK2A6</text>
<text x="133.9" y="84.5">A_GND</text>
<text x="176.3" y="86.8">A_CK2B6</text>
<text x="176.3" y="85.3">A_CK1B7</text>
<text x="176.3" y="88.3">A_CWB5</text>
<text x="226.8" y="84.5">A_GND</text>
<text x="44" y="95.1">A_VCC</text>
<text x="70.4" y="92.9">A_GND</text>
<text x="83.3" y="91.4">A_RSTA2</text>
<text x="83.3" y="92.9">A_ENA 3</text>
<text x="163.3" y="92.9">A_GND</text>
<text x="176.3" y="91.4">A_RSTB2</text>
<text x="176.3" y="92.9">A_ENB 3</text>
<text x="52.9" y="102">A_ENB</text>
<text x="52.9" y="100.5">A_RSTB</text>
<text x="83.3" y="100.5">A_VREFA</text>
<text x="84.9" y="97.4">A_M1A</text>
<text x="84.9" y="99">A_M2A</text>
<text x="176.3" y="100.5">A_VREFB</text>
<text x="177.8" y="97.4">A_M1B</text>
<text x="177.8" y="99">A_M2B</text>
<text x="52.9" y="106.6">A_CK1B</text>
<text x="52.9" y="105">A_CK2B</text>
<text x="52.9" y="103.5">A_CWB</text>
<text x="76.5" y="103.5">A_GND</text>
<text x="145.3" y="105">A_24V</text>
<text x="169.4" y="103.5">A_GND</text>
<text x="52.9" y="111.1">A_VREFB</text>
<text x="52.9" y="109.6">A_M2B</text>
<text x="52.9" y="108.1">A_M1B</text>
<text x="94.8" y="112.6">A_GND</text>
<text x="135.9" y="108.1">A_GND</text>
<text x="145" y="111.1">A_GND CON2</text>
<text x="187.7" y="112.6">A_GND</text>
<text x="228.8" y="108.1">A_GND</text>
<text x="44" y="116.4">A_VCC</text>
<text x="140.6" y="115.7">A_VCC</text>
<text x="219.8" y="117.2">A_VCC</text>
<text x="74.2" y="123.3">A_CK1A</text>
<text x="153.4" y="124.8">A_CK1B</text>
<text x="69.3" y="131.6">A_GND</text>
<text x="78.6" y="128.6">A_VCC</text>
<text x="80" y="131.6">A_GND</text>
<text x="88.2" y="130.1">A_VCC</text>
<text x="97.3" y="127.1">A_GND</text>
<text x="98.9" y="130.1">A_VCC</text>
<text x="104.5" y="131.6">A_VCC</text>
<text x="123.3" y="130.1">A_GND</text>
<text x="157.8" y="130.1">A_VCC</text>
<text x="167.4" y="131.6">A_VCC</text>
<text x="176.6" y="128.6">A_GND</text>
<text x="178.1" y="131.6">A_VCC</text>
<text x="202.5" y="131.6">A_GND</text>
<text x="71.1" y="133.9">A_VREFA</text>
<text x="133.9" y="134.7">A_GND</text>
<text x="148.5" y="133.2">A_GND</text>
<text x="150.4" y="135.4">A_VREFB</text>
<text x="159.2" y="133.2">A_GND</text>
<text x="183.7" y="133.2">A_VCC</text>
<text x="213.1" y="136.2">A_GND</text>
<text x="59.9" y="149.1">A_VCC JP1</text>
<text x="107.1" y="147.6">A_VCC</text>
<text x="133.6" y="149.1">A_CWA</text>
<text x="168" y="144.6">A_VCC</text>
<text x="194.5" y="146.1">A_CK1B</text>
<text x="75.7" y="152.2">CWA</text>
<text x="75.7" y="150.6">ENA</text>
<text x="75.7" y="153.7">enb</text>
<text x="75.7" y="155.2">cwb</text>
<text x="133.6" y="155.2">A_ENA</text>
<text x="194.5" y="152.2">A_CWB</text>
<text x="59.7" y="159.8">A_GND</text>
<text x="129.8" y="161.3">A_GND</text>
<text x="194.5" y="158.2">A_ENB</text>
<text x="194.5" y="164.3">A_CK1A</text>
<text x="190.7" y="170.4">A_GND</text>
</g>
</svg>
